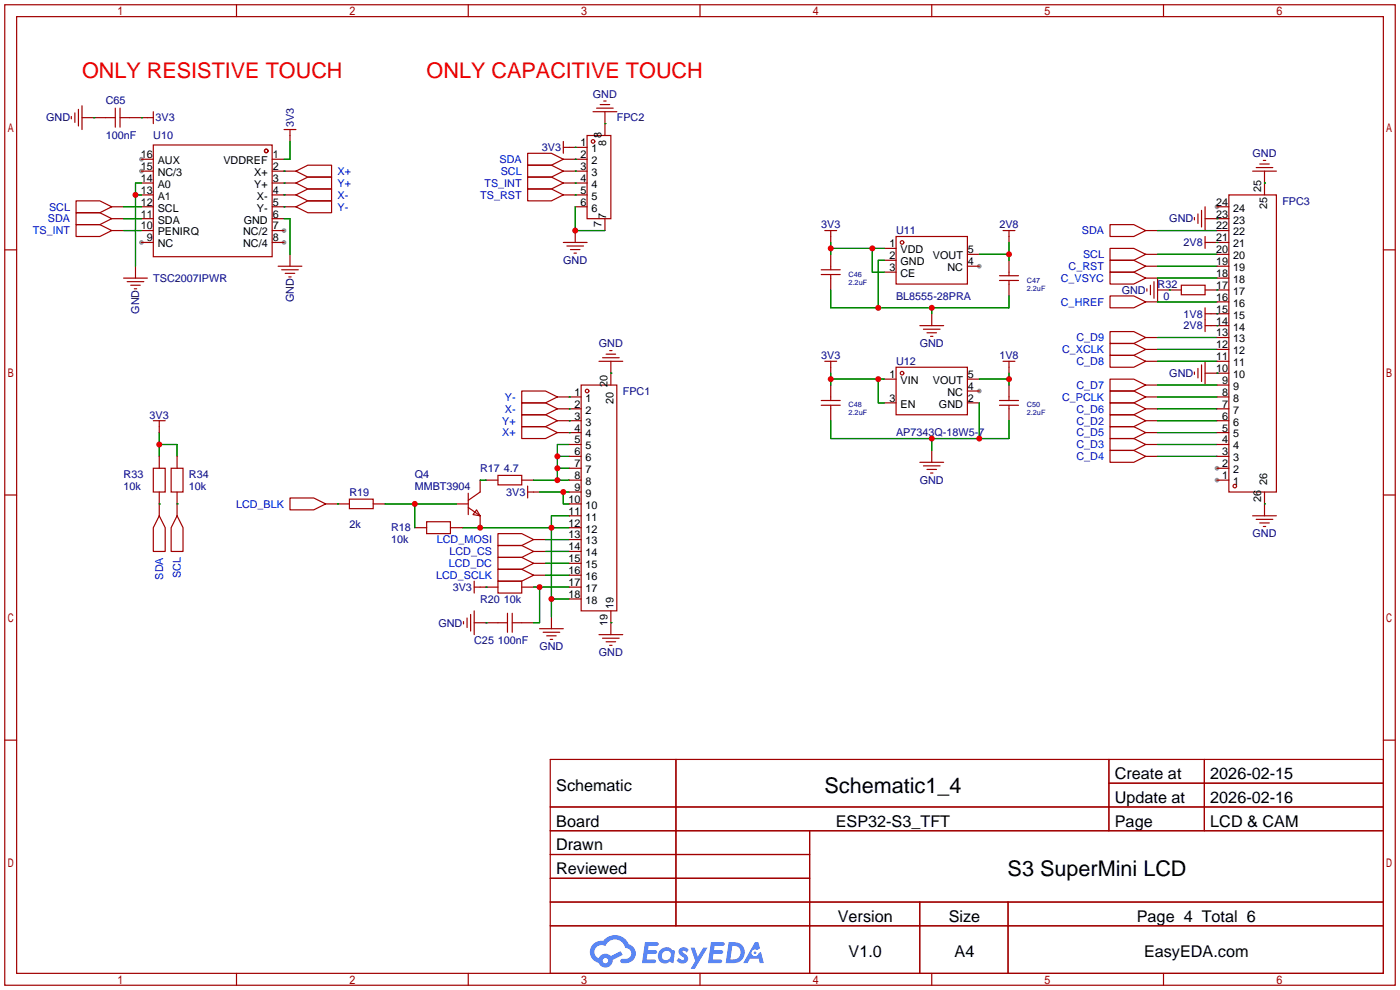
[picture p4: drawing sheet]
<svg xmlns="http://www.w3.org/2000/svg" width="299mm" height="212mm" viewBox="0 0 299 212" stroke-linecap="round" stroke-linejoin="round" font-family="sans-serif">
<g fill="#999">
<circle cx="60.7" cy="49.3" r=".51"/>
<circle cx="60.7" cy="51.8" r=".51"/>
<circle cx="30.2" cy="51.8" r=".51"/>
<circle cx="30.2" cy="36.6" r=".51"/>
<circle cx="30.2" cy="34" r=".51"/>
<circle cx="209.3" cy="56.9" r=".51"/>
<circle cx="209.3" cy="83.6" r=".51"/>
<circle cx="260.1" cy="102.6" r=".51"/>
<circle cx="260.1" cy="100.1" r=".51"/>
<circle cx="260.1" cy="44.2" r=".51"/>
</g>
<g fill="none" stroke="#a10000" stroke-width=".25">
<path d="M1 1h297.2v209.6h-297.2zM3.6 3.6h292.1v204.4h-292.1zM50.5 1v2.6M100.1 1v2.6M149.6 1v2.6M199.1 1v2.6M248.7 1v2.6M1 53.4h2.6M295.7 53.4h2.5M1 105.8h2.6M295.7 105.8h2.5M1 158.2h2.6"/>
<path d="M295.7 158.2h2.5M117.6 162.3h178.1v45.7h-178.1zM117.6 172.5h178.1M117.6 177.5h178.1M144.5 162.3v35.6M173 177.5v30.5M237 162.3v15.2M237 167.4h58.7M257.4 162.3v15.2M117.6 182.6h55.4M117.6 192.8h178.1M117.6 187.7h55.4"/>
<path d="M117.6 197.9h178.1M196.6 192.8v15.2M215.4 192.8v15.2M50.5 208v2.6M100.1 208v2.6M149.6 208v2.6M199.1 208v2.6M248.7 208v2.6"/>
</g>
<g fill="#5487ff">
<path d="M145.3 202.7a1.3 1.3 0 0 1 1.9 .3l-.4 .6a.54 .54 0 0 0-.9-.2l.1 .2a1.34 1.34 0 0 1 .9 1.8 1.47 1.47 0 0 1-2.3-.1l.5-.6 .8 .5a.31 .31 0 0 0 .4-.3 .31 .31 0 0 0-.3-.4 1.12 1.12 0 0 1-.7-1.8z"/>
<path d="M147.6 202.5h.9l.6 2 1.2-2h.9l-2.7 4.6h-.9l1-1.7z"/>
<path d="M137.8 201.4h1.7a1.31 1.31 0 0 1 1.2 .2 .4 .4 0 0 1-.3 .5l-1.8 .1-.1 .9h1.6a.4 .4 0 0 1 .4 .4 .4 .4 0 0 1-.5 .4h-1.6l-.2 1.2h1.4a.46 .46 0 0 1 .5 0 .46 .46 0 0 1 .1 .5l-.4 .2h-2.6z"/>
<path d="M151.9 201.4h1.7a1.32 1.32 0 0 1 1.2 .2 .39 .39 0 0 1-.3 .5l-1.8 .1-.1 .9h1.6a.4 .4 0 0 1 .4 .4 .4 .4 0 0 1-.4 .4h-1.7l-.2 1.2h1.4a.46 .46 0 0 1 .5 0 .46 .46 0 0 1 .1 .5l-.4 .2h-2.6z"/>
<path d="M161.3 201.4h.8l.3 1.3-.6 .4a.75 .75 0 0 0-1.1 .3 .75 .75 0 0 0 .5 1 .75 .75 0 0 0 .9-.7l.5-.2 .6 2.3h-.8l-.3-.9h-1.8l-.5 .9h-1z"/>
<path d="M155.7 201.4l-.6 4.4h1.5a2.27 2.27 0 0 0 2.6-2.2 2.27 2.27 0 0 0-2.7-2.2zM156.5 202.1a1.5 1.5 0 0 1 1.8 1.6 1.5 1.5 0 0 1-1.9 1.4h-.3z"/>
<path d="M141.2 203a1.6 1.6 0 0 0-.3 2.3 1.6 1.6 0 0 0 2.3 .2l.7 .3 .3-2.4-.1-.3-.5-.1a1.58 1.58 0 0 0-2.4 0zM141.8 203.5a.98 .98 0 0 1 1.6 .4 .98 .98 0 0 1-1.1 1.3 .94 .94 0 0 1-.9-.7 .94 .94 0 0 1 .4-1z"/>
<path d="M126.8 201.8a2.37 2.37 0 0 0 1.1 4 1.54 1.54 0 0 0 1.8 1 1.54 1.54 0 0 0 1.2-1.6l2.2-1.1-.5-.8-2 1a1.57 1.57 0 0 0-2.7 .5 1.5 1.5 0 0 1-.7-2.1 1.5 1.5 0 0 1 2.2-.5 2.23 2.23 0 0 1 2.3-1.4 2.23 2.23 0 0 1 2 1.8 1.16 1.16 0 0 1 1.2 1.1 1.16 1.16 0 0 1-1.1 1.2h-.7a.47 .47 0 0 0-.5 .4 .47 .47 0 0 0 .4 .5 2.17 2.17 0 0 0 2.5-.9 2.17 2.17 0 0 0-.3-2.7l-.8-.4a3.2 3.2 0 0 0-5.5-.7l-1.1 .1zM128.8 205.3a.6 .6 0 0 1 1.2 0 .6 .6 0 0 1-1.2 0z"/>
<circle cx="161.4" cy="203.6" r=".28"/>
</g>
<g fill="none" stroke="#a10000" stroke-width=".25">
<path d="M15.2 24.9v.5M16 24.1v2.1M16.8 23.4v3.5M17.5 25.1h7.1M17.5 22.6v5.1M24.6 23.1v4.1M25.7 25.1h7.1M25.7 23.1v4.1M30.2 34h2.6M30.2 36.6h2.6M30.2 39.1h2.6M32.8 31h25.4v23.9h-25.4z"/>
<path d="M32.8 23.9v2.5M58.2 34h2.5M58.2 36.6h5M58.2 39.1h5M60.7 27.7h2.5M62 27.7v2.5M63.2 36.6l2.6-1.3h5.1v2.5h-5.1zM63.2 39.1l2.6-1.3h5.1v2.6h-5.1zM112.8 32.8h5.1l2.5 1.2-2.5 1.3h-5.1zM112.8 35.3h5.1l2.5 1.3-2.5 1.2h-5.1zM112.8 37.8h5.1l2.5 1.3-2.5 1.3h-5.1zM120.4 34h5.1"/>
<path d="M120.4 36.6h5.1M120.4 39.1h5.1M120.4 31.5h5.1M120.4 30.2v2.6M125.5 29h5.1v17.7h-5.1zM126.7 23.9h5.1M127.5 23.1h3.6M128.3 22.4h2M129 21.6h.5M129.3 23.9v5.1M267.7 36.6h5.1M268.5 35.8h3.5"/>
<path d="M269.2 35.1h2.1M270 34.3h.5M270.3 36.6v5.1M16.3 45.5h5l2.6 1.2-2.6 1.3h-5zM16.3 42.9h5l2.6 1.3-2.6 1.3h-5zM16.3 48h5l2.6 1.3-2.6 1.2h-5zM23.9 44.2h2.5M23.9 46.7h2.5M23.9 49.3h2.5M26.4 59.4h5.1M29 56.9v2.5M30.2 41.7h2.6"/>
<path d="M30.2 44.2h2.6M30.2 46.7h2.6M30.2 49.3h2.6M30.2 51.8h2.6M58.2 41.7h5M58.2 44.2h5M58.2 46.7h2.5M58.2 49.3h2.5M58.2 51.8h2.5M59.4 56.9h5.1M60.2 57.7h3.6M61 58.4h2"/>
<path d="M61.7 59.2h.5M62 54.4v2.5M63.2 41.7l2.6-1.3h5.1v2.5h-5.1zM63.2 44.2l2.6-1.3h5.1v2.6h-5.1zM112.8 40.4h5.1l2.5 1.3-2.5 1.2h-5.1zM120.4 41.7h5.1M120.4 51.8h5.1M121.2 52.6h3.5M121.9 53.3h2.1M122.7 54.1h.5M122.9 44.2h2.6M122.9 49.3v2.5"/>
<path d="M129.3 46.7v2.6M175.5 57.7h4.1M175.5 58.7h4.1M176.3 49.3h2.5M177.5 49.3v2.5M177.5 54.4v3.3M177.5 58.7v3.3M189 53.1h2.5M189 55.6h2.5M189 58.2h2.5M191.5 50.5h15.3v10.2h-15.3zM206.8 56.9h2.5"/>
<path d="M206.8 54.4h2.5M213.6 59.9h4.1M213.6 58.9h4.1M214.4 49.3h2.5M215.6 49.3v2.5M215.6 55.6v3.3M215.6 59.9v3.3M237.2 58.2h5.1l2.6 1.2-2.6 1.3h-5.1zM237.2 48h5.1l2.6 1.3-2.6 1.2h-5.1zM237.2 53.1h5.1l2.6 1.3-2.6 1.2h-5.1zM237.2 55.6h5.1l2.6 1.3-2.6 1.3h-5.1zM244.9 49.3h2.5"/>
<path d="M244.9 56.9h2.5M244.9 59.4h2.5v5.1h-2.5M244.9 54.4h2.5M255.3 46.5v.5M256 45.7v2.1M256.8 45v3.5M257.6 46.7h5M257.6 51.8h5M257.6 44.2v5.1M257.6 50.5v2.6M260.1 44.2h2.5M260.1 49.3h2.5"/>
<path d="M260.1 56.9h2.5M260.1 59.4h2.5M260.1 54.4h2.5M262.6 41.7h10.2v63.5h-10.2zM27.2 60.2h3.5M27.9 61h2.1M28.7 61.7h.5M128 77.2h5.1M128.8 76.5h3.5M129.5 75.7h2.1M130.3 74.9h.5M130.6 77.2v5.1"/>
<path d="M176.3 77.2h2.5M177.5 77.2v2.6M191.5 78.5h15.3v10.1h-15.3zM196.6 69.6h5.1M197.4 70.4h3.5M198.1 71.1h2.1M198.9 71.9h.5M199.1 67.1v2.5M214.4 77.2h2.5M215.6 77.2v2.6M237.2 63.2h5.1l2.6 1.3-2.6 1.3h-5.1zM237.2 70.9h5.1l2.6 1.2-2.6 1.3h-5.1z"/>
<path d="M237.2 73.4h5.1l2.6 1.3-2.6 1.2h-5.1zM237.2 75.9h5.1l2.6 1.3-2.6 1.3h-5.1zM244.9 77.2h2.5M244.9 72.1h2.5M244.9 74.7h2.5M245.1 61.7v.5M245.9 61v2M246.6 60.2v3.6M247.4 62h5.1M252.5 61h5.1v2h-5.1zM255.3 79.5v.5M256 78.7v2.1"/>
<path d="M256.8 78v3.5M257.6 69.6h5M257.6 65.8v5.1M257.6 77.2v5.1M257.6 79.8h5M257.6 67.1h5M257.6 62h5M260.1 77.2h2.5M260.1 64.5h2.5M260.1 72.1h2.5M260.1 74.7h2.5M32.8 89.9h2.5"/>
<path d="M34 89.9v2.6M34 97.5v2.6M37.8 97.5v2.6M111.5 91.2h5.1l2.5 1.3-2.5 1.2h-5.1zM111.5 86.1h5.1l2.5 1.3-2.5 1.2h-5.1zM111.5 88.6h5.1l2.5 1.3-2.5 1.3h-5.1zM111.5 83.6h5.1l2.5 1.2-2.5 1.3h-5.1zM119.1 84.8h5.1M119.1 87.4h5.1M119.1 89.9h5.1M119.1 92.5h5.1M121.7 95h2.5"/>
<path d="M121.7 97.5h2.5M124.2 82.3h7.6v48.3h-7.6zM175.5 86.6h4.1M175.5 85.6h4.1M177.5 82.3v3.3M177.5 86.6v3.3M189 81h2.5M189 86.1h2.5M196.6 98.8h5.1M197.4 99.6h3.5M199.1 96.3v2.5M206.8 81h2.5"/>
<path d="M206.8 83.6h2.5M206.8 86.1h2.5M213.6 86.6h4.1M213.6 85.6h4.1M215.6 82.3v3.3M215.6 86.6v3.3M237.2 81h5.1l2.6 1.3-2.6 1.3h-5.1zM237.2 83.6h5.1l2.6 1.2-2.6 1.3h-5.1zM237.2 86.1h5.1l2.6 1.3-2.6 1.2h-5.1zM237.2 88.6h5.1l2.6 1.3-2.6 1.3h-5.1zM237.2 91.2h5.1l2.6 1.3-2.6 1.2h-5.1zM237.2 93.7h5.1l2.6 1.3-2.6 1.3h-5.1z"/>
<path d="M237.2 96.3h5.1l2.6 1.2-2.6 1.3h-5.1zM244.9 84.8h2.5M244.9 87.4h2.5M244.9 89.9h2.5M244.9 92.5h2.5M244.9 95h2.5M244.9 97.5h2.5M244.9 82.3h2.5M260.1 84.8h2.5M260.1 87.4h2.5M260.1 89.9h2.5M260.1 92.5h2.5"/>
<path d="M260.1 95h2.5M260.1 97.5h2.5M260.1 82.3h2.5M32.8 100.1h2.5v5.1h-2.5zM34 110.2l1.3 2.6v5.1h-2.5v-5.1zM34 105.2v5M36.6 100.1h2.5v5.1h-2.5zM37.8 110.2l1.3 2.6v5.1h-2.5v-5.1zM37.8 105.2v5M62 106.4h5.1l2.5 1.3-2.5 1.3h-5.1zM69.6 107.7h5.1M74.7 106.7h5.1v2h-5.1z"/>
<path d="M79.8 107.7h2.5M88.6 112.8h2.6M91.2 111.5h5.1v2.5h-5.1zM96.3 112.8h2.5M97.5 107.7h2.6M100.1 105.4v4.6M100.1 108.5l2.5 1.7M101.9 109l.7 1.2-1.5-.2zM102.6 102.6v2.6l-2.5 1.7M102.6 110.2v2.6M103.9 102.6h2.5M106.4 101.6h5.1v2h-5.1z"/>
<path d="M106.4 119.1h5.1l2.5 1.3-2.5 1.3h-5.1zM106.4 116.6h5.1l2.5 1.3-2.5 1.2h-5.1zM106.4 114h5.1l2.5 1.3-2.5 1.3h-5.1zM111.5 102.6h2.5M112.8 105.2h2.5M112.8 103.9v2.5M114 117.9h2.6M114 115.3h2.6M121.7 105.2h2.5M121.7 107.7h2.5M121.7 102.6h2.5M121.7 112.8h2.5"/>
<path d="M121.7 117.9h2.5M121.7 115.3h2.5M121.7 100.1h2.5M121.7 110.2h2.5M198.1 100.3h2.1M198.9 101.1h.5M260.1 102.6h2.5M260.1 100.1h2.5M267.7 110.2h5.1M268.5 111h3.5M269.2 111.8h2.1M270 112.5h.5"/>
<path d="M270.3 105.2v5M99.1 132.8v.6M99.8 132.1v2M100.6 131.3v3.6M101.3 125.5h5.1M101.3 124.2v2.5M101.3 130.6v5M101.3 133.1h7.2M106.4 124.2h5.1v2.5h-5.1zM106.4 121.7h5.1l2.5 1.2-2.5 1.3h-5.1zM108.5 131.1v4M109.5 133.1h4.5"/>
<path d="M109.5 131.1v4M111.5 125.5h2.5M114 122.9h2.6M114 120.4h2.6M115.3 134.4h5.1M116.1 135.1h3.5M116.8 135.9h2.1M117.6 136.7h.5M117.9 131.8v2.6M121.7 122.9h2.5M121.7 120.4h2.5M121.7 125.5h2.5"/>
<path d="M121.7 128h2.5M128 135.6h5.1M128.8 136.4h3.5M129.5 137.2h2.1M130.3 137.9h.5M130.6 130.6v5"/>
<circle cx="56.9" cy="32.3" r=".38"/>
<circle cx="126.7" cy="30.2" r=".38"/>
<circle cx="192.8" cy="51.8" r=".38"/>
<circle cx="192.8" cy="79.8" r=".38"/>
<circle cx="125.5" cy="83.6" r=".38"/>
<circle cx="263.9" cy="103.9" r=".38"/>
</g>
<g fill="none" stroke="#008700" stroke-width=".25">
<path d="M20.1 25.1h.1M30.2 25.1h.1M30.2 39.1h-1.2v17.8M60.7 36.6h.1M60.7 39.1h.1M62 30.2v3.8h-1.3M122.9 34h.1M122.9 36.6h.1M122.9 39.1h.1M122.9 31.5h.1M129.3 26.4h.1M270.3 39.1h.1"/>
<path d="M26.4 46.7h3.8M26.4 44.2h3.8M26.4 49.3h3.8M29 41.7h1.2M60.7 41.7h.1M60.7 44.2h.1M60.7 46.7h1.3v7.7M122.9 41.7h.1M122.9 44.2v5.1h6.4M177.5 51.8v2.6M177.5 53.1h11.5M186.4 53.1v5.1h2.6"/>
<path d="M189 55.6h-1.3v10.2M209.3 54.4h6.3M215.6 51.8v3.8M247.4 49.3h12.7M247.4 54.4h12.7M247.4 56.9h12.7M247.4 59.4h12.7M260.1 46.7h.1M260.1 51.8h.1M130.6 79.8h.1M177.5 62v3.8h38.1v-2.6M177.5 79.8v2.5"/>
<path d="M199.1 65.8v1.3M215.6 79.8v2.5M247.4 64.5h12.7M247.4 72.1h12.7M247.4 74.7h12.7M247.4 77.2h12.7M249.9 62h.1M260.1 79.8h.1M260.1 69.6h.1M260.1 67.1h.1M260.1 62h.1M34 95h3.8v2.5"/>
<path d="M34 92.5v5M119.1 97.5h2.6M121.7 84.8h.1M121.7 87.4h.1M121.7 89.9h.1M121.7 92.5h.1M121.7 95h-2.6v7.6M177.5 89.9v3.8h38.1v-3.8M177.5 81h11.5M187.7 81v5.1h1.3M199.1 93.7v2.6M209.3 81h6.3"/>
<path d="M209.3 86.1v7.6M247.4 97.5h12.7M247.4 95h12.7M247.4 82.3h12.7M247.4 84.8h12.7M247.4 87.4h12.7M247.4 89.9h12.7M247.4 92.5h12.7M34 107.7h.1M37.8 107.7h.1M72.1 107.7h.1M82.3 107.7h15.2"/>
<path d="M88.6 107.7v5.1M98.8 112.8h22.9M102.6 102.6h1.3M114 102.6h7.7M115.3 105.2h6.4M116.6 115.3h5.1M116.6 117.9h5.1M119.1 100.1h2.6M120.4 105.2v2.5h1.3M121.7 110.2h-3.8v21.6M270.3 107.7h.1M103.9 133.1h.1"/>
<path d="M103.9 125.5h.1M114 125.5h7.7M115.3 125.5v7.6h-1.3M116.6 120.4h5.1M116.6 122.9h5.1M117.9 128h3.8M130.6 133.1h.1"/>
</g>
<g fill="#c00">
<circle cx="120.4" cy="105.2" r=".63"/>
<circle cx="117.9" cy="128" r=".63"/>
<circle cx="117.9" cy="112.8" r=".63"/>
<circle cx="102.6" cy="112.8" r=".63"/>
<circle cx="119.1" cy="102.6" r=".63"/>
<circle cx="119.1" cy="100.1" r=".63"/>
<circle cx="119.1" cy="97.5" r=".63"/>
<circle cx="88.6" cy="107.7" r=".63"/>
<circle cx="115.3" cy="125.5" r=".63"/>
<circle cx="122.9" cy="49.3" r=".63"/>
<circle cx="29" cy="41.7" r=".63"/>
<circle cx="177.5" cy="53.1" r=".63"/>
<circle cx="186.4" cy="53.1" r=".63"/>
<circle cx="177.5" cy="81" r=".63"/>
<circle cx="187.7" cy="81" r=".63"/>
<circle cx="215.6" cy="54.4" r=".63"/>
<circle cx="215.6" cy="81" r=".63"/>
<circle cx="199.1" cy="65.8" r=".63"/>
<circle cx="187.7" cy="65.8" r=".63"/>
<circle cx="199.1" cy="93.7" r=".63"/>
<circle cx="209.3" cy="93.7" r=".63"/>
<circle cx="34" cy="95" r=".63"/>
</g>
<g font-size="4.6" fill="#f00">
<text x="17.5" y="16.6">ONLY RESISTIVE TOUCH</text>
<text x="91.2" y="16.6">ONLY CAPACITIVE TOUCH</text>
</g>
<g font-size="4.6">
<text x="176.2" y="169.4">Schematic1_4</text>
<text x="215.4" y="187.2">S3 SuperMini LCD</text>
</g>
<g font-size="3.5">
<text x="238.3" y="166.5">Create at</text>
<text x="258.7" y="166.5">2026-02-15</text>
<text x="118.9" y="169.1">Schematic</text>
<text x="238.3" y="171.6">Update at</text>
<text x="258.7" y="171.6">2026-02-16</text>
<text x="118.9" y="176.7">Board</text>
<text x="178.6" y="176.7">ESP32-S3_TFT</text>
<text x="238.3" y="176.7">Page</text>
<text x="258.7" y="176.7">LCD &amp; CAM</text>
<text x="118.9" y="181.8">Drawn</text>
<text x="118.9" y="186.8">Reviewed</text>
<text x="179.1" y="197">Version</text>
<text x="202.8" y="197">Size</text>
<text x="243" y="197">Page 4 Total 6</text>
<text x="181.4" y="204.6">V1.0</text>
<text x="204" y="204.6">A4</text>
<text x="244.5" y="204.6">EasyEDA.com</text>
</g>
<g font-size="2.3" fill="#000080">
<text x="22.6" y="22.1">C65</text>
<text x="126.7" y="20.9">GND</text>
<text x="9.9" y="26">GND</text>
<text x="22.6" y="29.8">100nF</text>
<text x="32.8" y="29.8">U10</text>
<text x="33.3" y="26">3V3</text>
<text x="62.8" y="27.2" transform="rotate(-90 62.8 27.2)">3V3</text>
<text x="131.8" y="26">FPC2</text>
<text x="115.8" y="32.3">3V3</text>
<text x="267.7" y="33.6">GND</text>
<text x="249.9" y="47.5">GND</text>
<text x="274.1" y="43.7">FPC3</text>
<text x="175.5" y="48.8">3V3</text>
<text x="191.5" y="50.1">U11</text>
<text x="213.6" y="48.8">2V8</text>
<text x="253" y="52.6">2V8</text>
<text x="120.4" y="56.4">GND</text>
<text x="32.8" y="60.2">TSC2007IPWR</text>
<text x="62.8" y="64.5" transform="rotate(-90 62.8 64.5)">GND</text>
<text x="191.5" y="64.1">BL8555-28PRA</text>
<text x="239.8" y="62.8">GND</text>
<text x="247.4" y="61.5">R32</text>
<text x="248.7" y="64.1">0</text>
<text x="29.8" y="67.1" transform="rotate(-90 29.8 67.1)">GND</text>
<text x="253" y="70.4">2V8</text>
<text x="253" y="67.9">1V8</text>
<text x="128" y="74.2">GND</text>
<text x="175.5" y="76.8">3V3</text>
<text x="196.6" y="74.2">GND</text>
<text x="213.6" y="76.8">1V8</text>
<text x="191.5" y="78">U12</text>
<text x="249.9" y="80.6">GND</text>
<text x="32" y="89.5">3V3</text>
<text x="133.1" y="84.4">FPC1</text>
<text x="191.5" y="93.3">AP7343Q-18W5-7</text>
<text x="102.6" y="100.9">R17</text>
<text x="107.7" y="100.9">4.7</text>
<text x="26.4" y="102.2">R33</text>
<text x="26.4" y="104.7">10k</text>
<text x="40.4" y="102.2">R34</text>
<text x="40.4" y="104.7">10k</text>
<text x="74.7" y="106">R19</text>
<text x="88.6" y="102.2">Q4</text>
<text x="88.6" y="104.7">MMBT3904</text>
<text x="108.2" y="106">3V3</text>
<text x="196.6" y="103.4">GND</text>
<text x="74.7" y="112.8">2k</text>
<text x="83.6" y="113.6">R18</text>
<text x="83.6" y="116.1">10k</text>
<text x="267.7" y="114.9">GND</text>
<text x="96.8" y="126.3">3V3</text>
<text x="102.6" y="128.8">R20</text>
<text x="107.7" y="128.8">10k</text>
<text x="93.7" y="133.9">GND</text>
<text x="101.3" y="137.7">C25</text>
<text x="106.4" y="137.7">100nF</text>
<text x="115.3" y="139">GND</text>
<text x="128" y="140.3">GND</text>
</g>
<g font-size="2.3">
<text x="128.6" y="29.4" transform="rotate(-90 128.6 29.4)">8</text>
<text x="30.1" y="33.8">16</text>
<text x="33.7" y="35.1">AUX</text>
<text x="47.7" y="35.1">VDDREF</text>
<text x="58.3" y="33.8">1</text>
<text x="124.1" y="31.3">1</text>
<text x="124.1" y="33.8">2</text>
<text x="126.4" y="32.5">1</text>
<text x="126.4" y="35.1">2</text>
<text x="129.6" y="31.2" transform="rotate(-90 129.6 31.2)">8</text>
<text x="30.1" y="41.4">13</text>
<text x="30.1" y="38.9">14</text>
<text x="30.1" y="36.3">15</text>
<text x="33.7" y="40.2">A0</text>
<text x="33.7" y="37.6">NC/3</text>
<text x="54.3" y="37.6">X+</text>
<text x="54.3" y="40.2">Y+</text>
<text x="58.3" y="36.3">2</text>
<text x="58.3" y="38.9">3</text>
<text x="58.3" y="41.4">4</text>
<text x="124.1" y="36.3">3</text>
<text x="124.1" y="38.9">4</text>
<text x="124.1" y="41.4">5</text>
<text x="126.4" y="37.6">3</text>
<text x="126.4" y="40.2">4</text>
<text x="269.5" y="41" transform="rotate(-90 269.5 41)">25</text>
<text x="30.1" y="46.5">11</text>
<text x="30.1" y="44">12</text>
<text x="33.7" y="47.8">SDA</text>
<text x="33.7" y="45.2">SCL</text>
<text x="33.7" y="42.7">A1</text>
<text x="52.1" y="47.8">GND</text>
<text x="54.9" y="42.7">X-</text>
<text x="54.9" y="45.2">Y-</text>
<text x="58.3" y="44">5</text>
<text x="58.3" y="46.5">6</text>
<text x="124.1" y="44">6</text>
<text x="126.4" y="42.7">5</text>
<text x="126.4" y="45.2">6</text>
<text x="129.6" y="46.7" transform="rotate(-90 129.6 46.7)">7</text>
<text x="259.9" y="46.5">23</text>
<text x="259.9" y="44">24</text>
<text x="263.6" y="47.8">23</text>
<text x="263.6" y="45.2">24</text>
<text x="270.8" y="44.7" transform="rotate(-90 270.8 44.7)">25</text>
<text x="30.1" y="49">10</text>
<text x="31.4" y="51.6">9</text>
<text x="33.7" y="52.9">NC</text>
<text x="33.7" y="50.3">PENIRQ</text>
<text x="52" y="50.3">NC/2</text>
<text x="52" y="52.9">NC/4</text>
<text x="58.3" y="49">7</text>
<text x="58.3" y="51.6">8</text>
<text x="128.6" y="48.5" transform="rotate(-90 128.6 48.5)">7</text>
<text x="190.1" y="52.9">1</text>
<text x="259.9" y="51.6">21</text>
<text x="259.9" y="49">22</text>
<text x="263.6" y="52.9">21</text>
<text x="263.6" y="50.3">22</text>
<text x="190.1" y="55.4">2</text>
<text x="190.1" y="57.9">3</text>
<text x="192.5" y="54.1">VDD</text>
<text x="192.5" y="56.7">GND</text>
<text x="192.5" y="59.2">CE</text>
<text x="199.4" y="55.4">VOUT</text>
<text x="202.5" y="57.9">NC</text>
<text x="206.9" y="56.7">4</text>
<text x="206.9" y="54.1">5</text>
<text x="259.9" y="59.2">18</text>
<text x="259.9" y="56.7">19</text>
<text x="259.9" y="54.1">20</text>
<text x="263.6" y="57.9">19</text>
<text x="263.6" y="55.4">20</text>
<text x="259.9" y="64.3">16</text>
<text x="259.9" y="61.7">17</text>
<text x="263.6" y="65.6">16</text>
<text x="263.6" y="63">17</text>
<text x="263.6" y="60.5">18</text>
<text x="259.9" y="71.9">13</text>
<text x="259.9" y="69.4">14</text>
<text x="259.9" y="66.8">15</text>
<text x="263.6" y="70.6">14</text>
<text x="263.6" y="68.1">15</text>
<text x="259.9" y="77">11</text>
<text x="259.9" y="74.4">12</text>
<text x="263.6" y="75.7">12</text>
<text x="263.6" y="73.2">13</text>
<text x="129.8" y="82.7" transform="rotate(-90 129.8 82.7)">20</text>
<text x="190.1" y="80.8">1</text>
<text x="192.5" y="82.1">VIN</text>
<text x="199.4" y="82.1">VOUT</text>
<text x="206.9" y="80.8">5</text>
<text x="206.9" y="83.3">4</text>
<text x="259.9" y="79.5">10</text>
<text x="261.2" y="82.1">9</text>
<text x="263.6" y="83.3">9</text>
<text x="263.6" y="80.8">10</text>
<text x="263.6" y="78.3">11</text>
<text x="122.8" y="84.6">1</text>
<text x="122.8" y="87.1">2</text>
<text x="122.8" y="89.7">3</text>
<text x="125.1" y="85.9">1</text>
<text x="125.1" y="88.4">2</text>
<text x="131.1" y="86.3" transform="rotate(-90 131.1 86.3)">20</text>
<text x="190.1" y="85.9">3</text>
<text x="192.5" y="87.1">EN</text>
<text x="200.7" y="87.1">GND</text>
<text x="202.5" y="84.6">NC</text>
<text x="206.9" y="85.9">2</text>
<text x="261.2" y="89.7">6</text>
<text x="261.2" y="87.1">7</text>
<text x="261.2" y="84.6">8</text>
<text x="263.6" y="88.4">7</text>
<text x="263.6" y="85.9">8</text>
<text x="122.8" y="92.2">4</text>
<text x="122.8" y="94.8">5</text>
<text x="125.1" y="91">3</text>
<text x="125.1" y="93.5">4</text>
<text x="261.2" y="94.8">4</text>
<text x="261.2" y="92.2">5</text>
<text x="263.6" y="93.5">5</text>
<text x="263.6" y="91">6</text>
<text x="122.8" y="97.3">6</text>
<text x="122.8" y="99.8">7</text>
<text x="125.1" y="96">5</text>
<text x="125.1" y="98.6">6</text>
<text x="125.1" y="101.1">7</text>
<text x="261.2" y="99.8">2</text>
<text x="261.2" y="97.3">3</text>
<text x="263.6" y="101.1">2</text>
<text x="263.6" y="98.6">3</text>
<text x="263.6" y="96">4</text>
<text x="121.5" y="107.5">10</text>
<text x="122.8" y="102.4">8</text>
<text x="122.8" y="104.9">9</text>
<text x="125.1" y="103.7">8</text>
<text x="125.1" y="106.2">9</text>
<text x="261.2" y="102.4">1</text>
<text x="263.6" y="103.7">1</text>
<text x="269.5" y="107.4" transform="rotate(-90 269.5 107.4)">26</text>
<text x="270.8" y="103.7" transform="rotate(-90 270.8 103.7)">26</text>
<text x="121.5" y="110">11</text>
<text x="121.5" y="112.5">12</text>
<text x="125.1" y="108.7">10</text>
<text x="125.1" y="111.3">11</text>
<text x="125.1" y="113.8">12</text>
<text x="121.5" y="115.1">13</text>
<text x="121.5" y="117.6">14</text>
<text x="125.1" y="116.4">13</text>
<text x="125.1" y="118.9">14</text>
<text x="121.5" y="120.2">15</text>
<text x="121.5" y="122.7">16</text>
<text x="121.5" y="125.2">17</text>
<text x="125.1" y="121.4">15</text>
<text x="125.1" y="124">16</text>
<text x="121.5" y="127.8">18</text>
<text x="125.1" y="126.5">17</text>
<text x="125.1" y="129.1">18</text>
<text x="131.1" y="130.1" transform="rotate(-90 131.1 130.1)">19</text>
<text x="129.8" y="133.7" transform="rotate(-90 129.8 133.7)">19</text>
</g>
<g font-size="2.3" fill="#00f">
<text x="106.8" y="34.8">SDA</text>
<text x="72.1" y="37.4">X+</text>
<text x="72.1" y="39.9">Y+</text>
<text x="103.6" y="39.9">TS_INT</text>
<text x="107" y="37.4">SCL</text>
<text x="10.2" y="47.5">SDA</text>
<text x="10.5" y="45">SCL</text>
<text x="72.1" y="42.5">X-</text>
<text x="72.1" y="45">Y-</text>
<text x="102.7" y="42.5">TS_RST</text>
<text x="7" y="50.1">TS_INT</text>
<text x="231.2" y="50.1">SDA</text>
<text x="228.4" y="57.7">C_RST</text>
<text x="231.5" y="55.2">SCL</text>
<text x="226.7" y="60.2">C_VSYC</text>
<text x="226.7" y="65.3">C_HREF</text>
<text x="227" y="75.5">C_XCLK</text>
<text x="230.1" y="72.9">C_D9</text>
<text x="230.1" y="78">C_D8</text>
<text x="230.1" y="83.1">C_D7</text>
<text x="107.9" y="88.2">X-</text>
<text x="107.9" y="85.6">Y-</text>
<text x="227" y="85.6">C_PCLK</text>
<text x="230.1" y="88.2">C_D6</text>
<text x="107.3" y="93.3">X+</text>
<text x="107.3" y="90.7">Y+</text>
<text x="230.1" y="90.7">C_D2</text>
<text x="230.1" y="93.3">C_D5</text>
<text x="230.1" y="95.8">C_D3</text>
<text x="230.1" y="98.3">C_D4</text>
<text x="50.4" y="108.5">LCD_BLK</text>
<text x="93.4" y="116.1">LCD_MOSI</text>
<text x="96" y="118.7">LCD_CS</text>
<text x="34.8" y="123.9" transform="rotate(-90 34.8 123.9)">SDA</text>
<text x="38.7" y="123.6" transform="rotate(-90 38.7 123.6)">SCL</text>
<text x="93.2" y="123.7">LCD_SCLK</text>
<text x="95.9" y="121.2">LCD_DC</text>
</g>
<g font-size="1.6" fill="#000080">
<text x="181.4" y="59.1">C46</text>
<text x="181.4" y="60.8">2.2uF</text>
<text x="219.5" y="60.4">C47</text>
<text x="219.5" y="62.1">2.2uF</text>
<text x="181.4" y="87.1">C48</text>
<text x="181.4" y="88.8">2.2uF</text>
<text x="219.5" y="87.1">C50</text>
<text x="219.5" y="88.8">2.2uF</text>
</g>
</svg>
